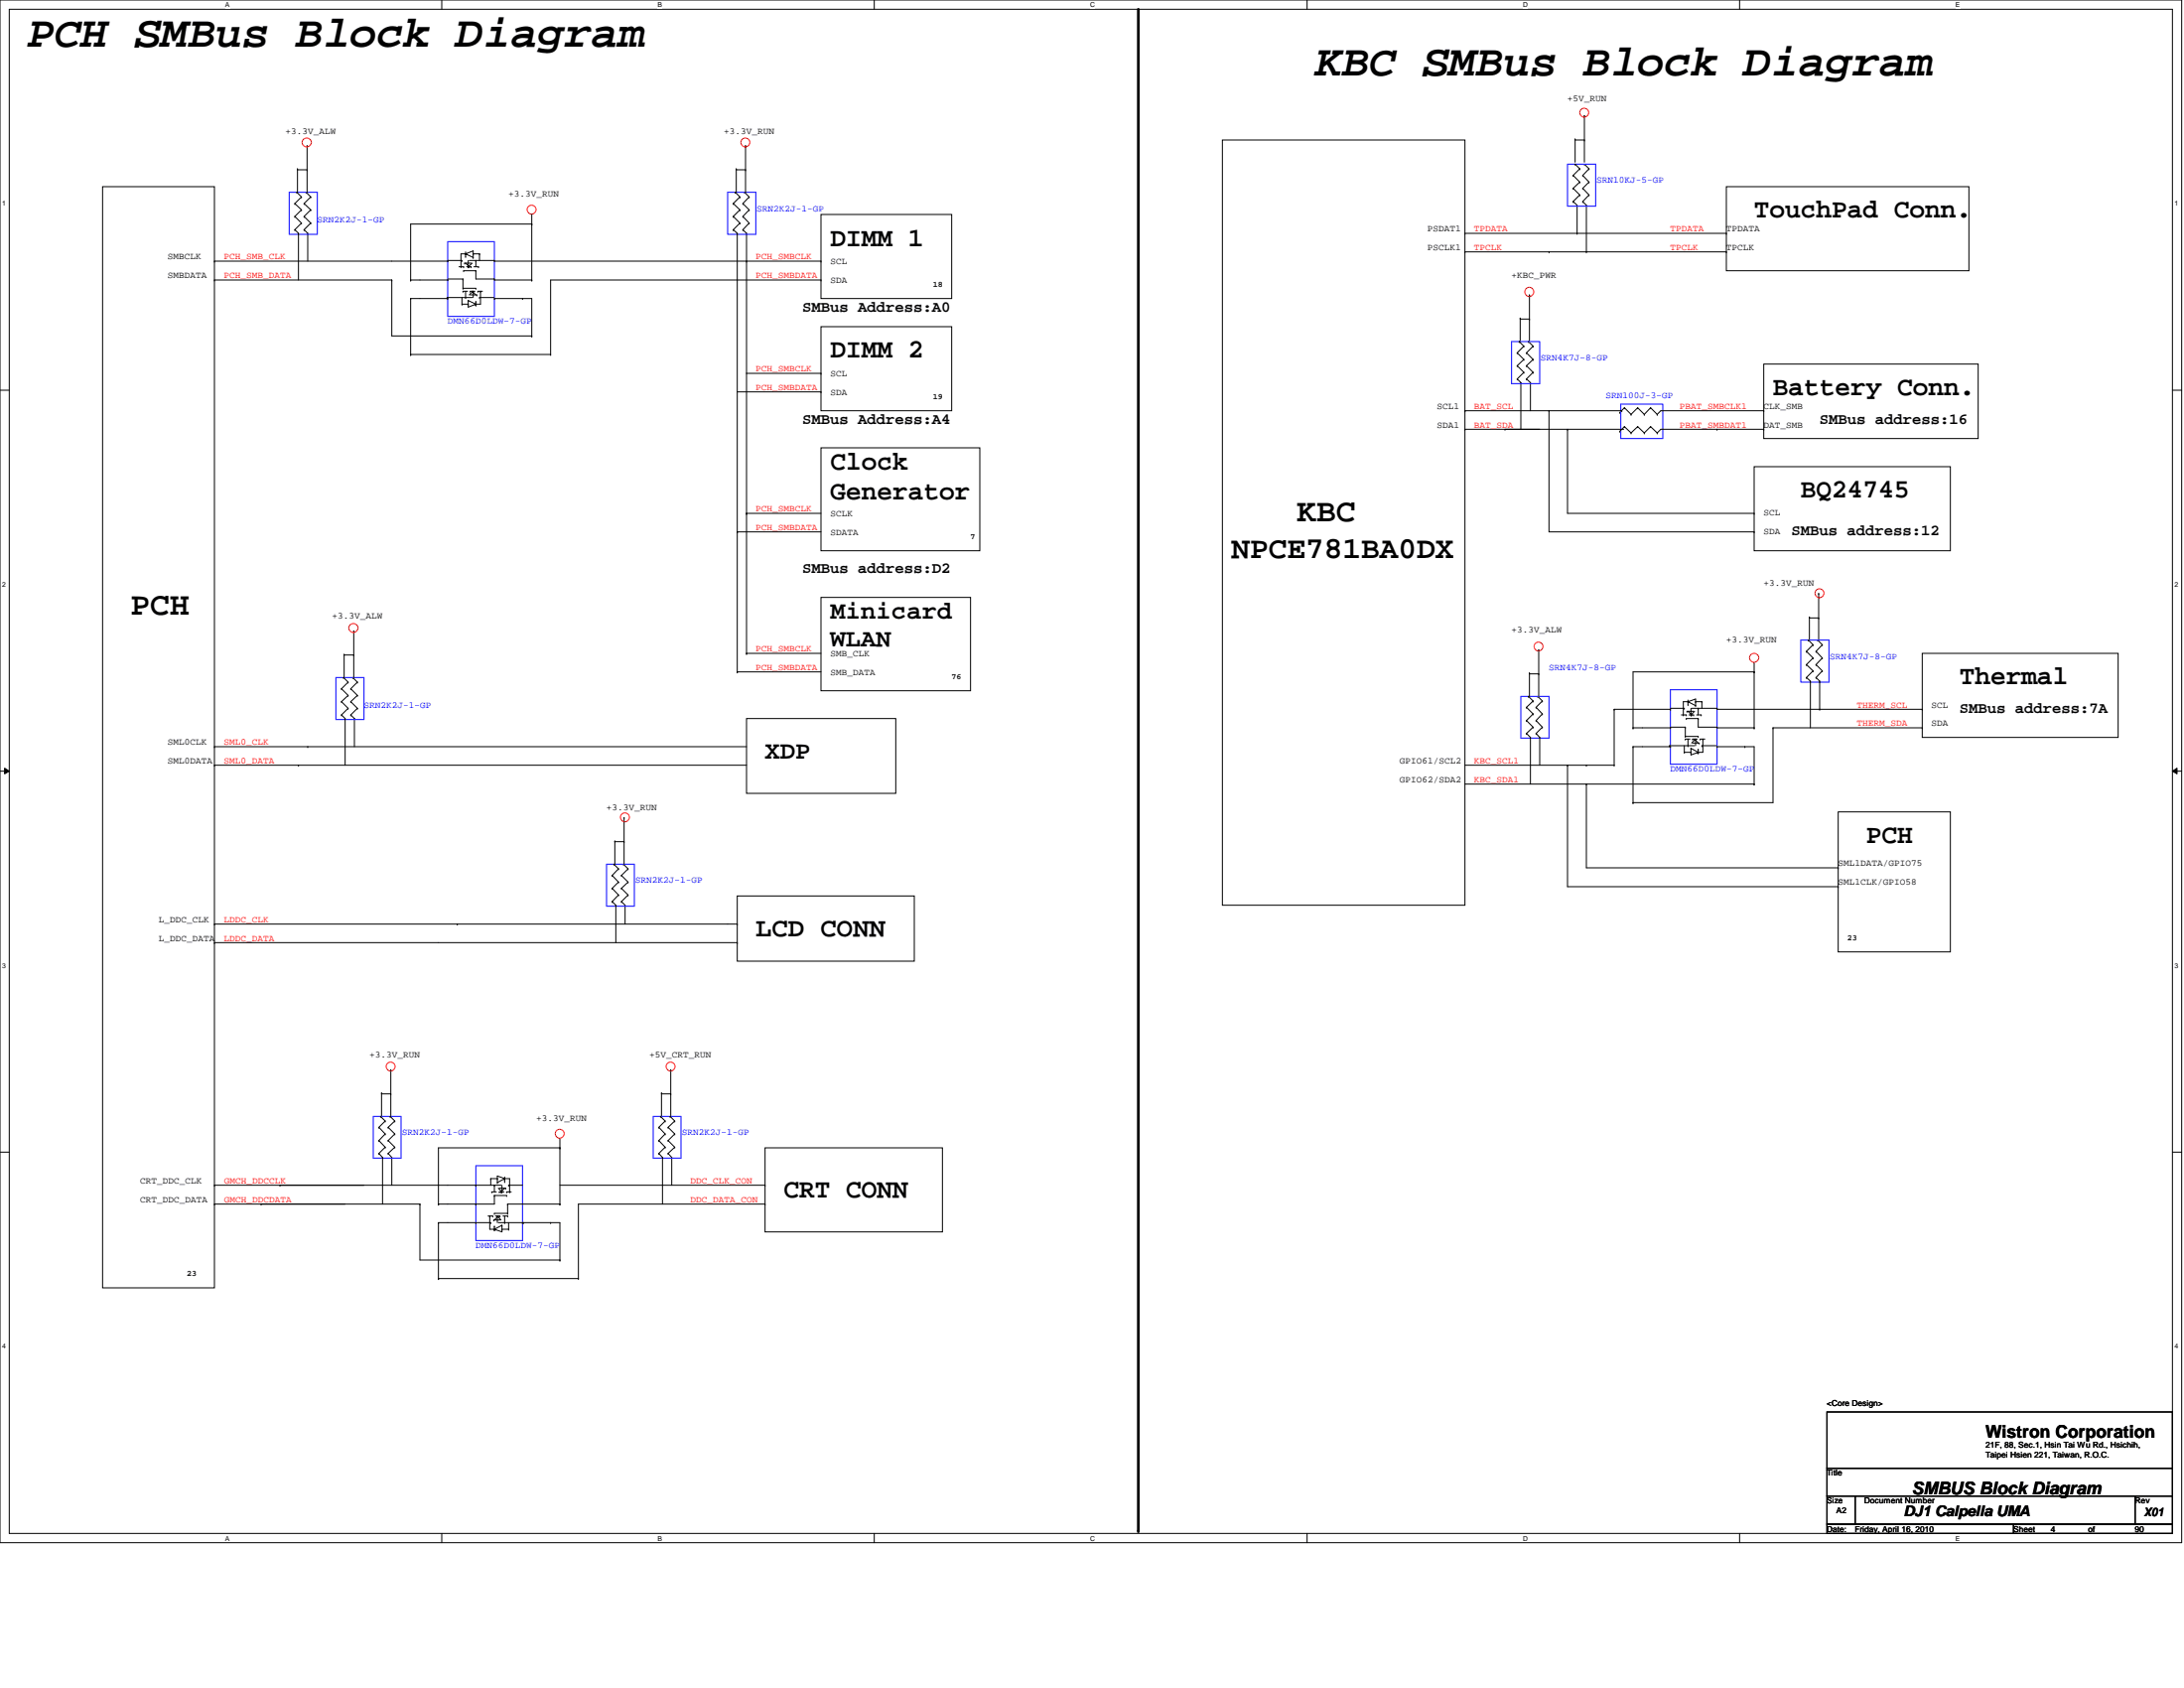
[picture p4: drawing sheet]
<svg xmlns="http://www.w3.org/2000/svg" width="279mm" height="216mm" viewBox="0 0 279 216" stroke-linecap="round" stroke-linejoin="round" font-family="sans-serif">
<path d="M0 0h279.1v197.3h-279.1zM1.2 1.2h276.7v194.9h-276.7z" fill="none" stroke="#000" stroke-width=".13"/>
<g fill="#fff">
<path d="M28.8 .1h.6v1h-.6z"/>
<path d="M28.8 196.3h.6v.9h-.6z"/>
</g>
<path d="M56.5 0v1.2M56.5 196.1v1.2" fill="none" stroke="#000" stroke-width=".13"/>
<g fill="#fff">
<path d="M84.2 .1h.5v1h-.5z"/>
<path d="M84.2 196.3h.5v.9h-.5z"/>
</g>
<path d="M111.8 0v1.2M111.8 196.1v1.2" fill="none" stroke="#000" stroke-width=".13"/>
<g fill="#fff">
<path d="M139.5 .1h.6v1h-.6z"/>
<path d="M139.5 196.3h.6v.9h-.6z"/>
</g>
<path d="M167.2 0v1.2M167.2 196.1v1.2" fill="none" stroke="#000" stroke-width=".13"/>
<g fill="#fff">
<path d="M194.9 .1h.6v1h-.6z"/>
<path d="M194.9 196.3h.6v.9h-.6z"/>
</g>
<path d="M222.5 0v1.2M222.5 196.1v1.2" fill="none" stroke="#000" stroke-width=".13"/>
<g fill="#fff">
<path d="M250.2 .1h.5v1h-.5z"/>
<path d="M250.2 196.3h.5v.9h-.5z"/>
<path d="M.3 25.5h.5v1h-.5z"/>
<path d="M278.2 25.5h.5v1h-.5z"/>
<path d="M.3 74.3h.5v.9h-.5z"/>
<path d="M278.2 74.3h.5v.9h-.5z"/>
</g>
<path d="M0 49.9h1.2M277.9 49.9h1.2" fill="none" stroke="#000" stroke-width=".13"/>
<g fill="#fff">
<path d="M.3 123h.5v1h-.5z"/>
<path d="M278.2 123h.5v1h-.5z"/>
</g>
<path d="M0 98.6h1.2M.6 98.3l.6 .3-.6 .4zM277.9 98.6l.6-.3v.7zM277.9 98.6h1.2" fill="none" stroke="#000" stroke-width=".13"/>
<path d="M.6 98.3l.6 .3-.6 .4zM277.9 98.6l.6-.3v.7z" fill="#000"/>
<g fill="#fff">
<path d="M.3 171.7h.5v1h-.5z"/>
<path d="M278.2 171.7h.5v1h-.5z"/>
</g>
<g fill="none" stroke="#000" stroke-width=".13">
<path d="M39.3 18.6h.1M39.3 18.6v6M95.4 18.6h.1M95.4 18.6v6M156.4 17.9h31v97.9h-31zM201.5 17.8h.1M201.5 17.8v2.9M201.5 17.9h1.2M202.7 14.8h.1M202.7 17.9h.1M202.7 14.8v5.9M13.1 23.9h14.3v140.8h-14.3z"/>
<path d="M27.4 33.4h.1M27.4 35.8h.1M27.4 33.4h29.9M27.4 35.8h22.7M37.7 29.4h.1M37.7 27.7h.1M37.7 26h.1M37.7 29.4l.5 .4M37.7 27.7l.9 .8M37.7 26l.9 .8M38 24.6h.1M38 24.6l.6 .6"/>
<path d="M38.1 21.6h.1M38.1 21.7h1.2M38.1 21.6v3M38.2 29.8h.1M38.2 29.8v6M38.6 28.5h.1M38.6 26.8h.1M38.6 25.2h.1M38.6 28.5l-.9 .9M38.6 26.8l-.9 .9M38.6 25.2l-.9 .8M38.9 29.4h.1"/>
<path d="M38.9 27.7h.1M38.9 26h.1M38.9 29.4l.5 .4M38.9 27.7l.9 .8M38.9 26l.9 .8M39.2 24.6h.1M39.2 24.6l.6 .6M39.3 21.7h.1M39.4 29.8h.1M39.4 29.8v3.6M39.8 28.5h.1M39.8 26.8h.1"/>
<path d="M39.8 25.2h.1M39.8 28.5l-.9 .9M39.8 26.8l-.9 .9M39.8 25.2l-.9 .8M50.1 35.8h.1M50.1 35.8v7.2h17.9M52.5 38.2h.1M52.5 35.8h.1M52.5 35.8h4.8M52.5 38.2h4.8M52.5 38.2v7.1M57.2 38.1h.1"/>
<path d="M57.2 38.1h3.2M57.3 38.2h.1M57.3 35.8h.1M57.3 33.4h.1M57.3 33.3h1.8M57.3 35.7h1.9M58.7 34.1h.6M59 34.1h.1M59.1 33.3h.1M59.1 38.9h.1M59.1 38.9h.8M59.1 38.1v.8"/>
<path d="M59.2 35.7h.1M59.2 36.9h.1M59.2 37.3h.1M59.2 35.7v1.2M59.2 36.9h1.7M59.2 37.3h.6M59.3 34.1h.1M59.3 34.6h.1M59.3 34.6h1.6M59.4 33.7h.1M59.4 33.7h.9M59.6 32.8h.1"/>
<path d="M59.6 32.5h.1M59.6 38.1h.1M59.6 32.2v.6M59.6 37.3v.8M59.6 32.5l.9-.4v.8M59.6 32.5l.9 .4M59.6 33.7l.4 .4M59.7 32.5h.1M59.7 32.5h-.7v1.6M59.7 34.1h.6M59.9 34.1h.1M59.9 38.9h.1"/>
<path d="M59.9 38.4h.1M59.9 33.3v.8M59.9 38.4v.9l1-.4M59.9 38.4l1 .5M60 34.1h.1M60 33.3h3.2M60.2 37.3h.1M60.2 37.3h.5M60.2 37.7h.8M60.3 34.1h.1M60.4 37.3h.1M60.4 33.7l-.5 .4"/>
<path d="M60.4 37.3l.5 .4M60.5 32.5h.1M60.5 32.9h.1M60.5 37.3h.1M60.5 32.5h.8M60.5 37.3v.8M60.5 37.3l-.5 .4M60.6 34.1h.6M60.7 38.9h.1M60.9 36.9h.1M60.9 33.3h.1M60.9 34.6h.1"/>
<path d="M60.9 38.6h.1M60.9 38.9h.1M60.9 34.6v1.1h2.3M60.9 33.3v.8M60.9 38.6v.6M61 37.7h.1M61.1 37.3h.1M61.1 37.3h.6M61.2 34.1h.1M61.3 32.5h.1M61.3 38.1h.1M61.3 32.5v.8"/>
<path d="M61.3 38.1h1.9M61.5 37.3h.1M61.5 37.3v1.6h-.8M63.2 33.3h.1M63.2 35.7h.1M63.2 38.2h.1M63.2 33.4h41.8M63.2 35.8h4.8M63.2 38.2h4.8v4.8M66.8 38.2h.1M68 35.8h.1M68 28.7h.1"/>
<path d="M68 27.4v8.4M68 28.7h-15.5v7.1M93.8 29.4h.1M93.8 27.7h.1M93.8 26h.1M93.8 29.4l.5 .4M93.8 27.7l.9 .8M93.8 26l.9 .8M94.1 24.6h.1M94.1 24.6l.6 .6M94.2 21.6h.1M94.2 21.6v3"/>
<path d="M94.2 21.7h1.2M94.3 29.8h.1M94.3 29.8v56.1M94.7 28.5h.1M94.7 26.8h.1M94.7 25.2h.1M94.7 28.5l-.9 .9M94.7 26.8l-.9 .9M94.7 25.2l-.9 .8M95 29.4h.1M95 27.7h.1M95 26h.1"/>
<path d="M95 29.4l.5 .4M95 27.7l.8 .8M95 26l.8 .8M95.2 24.6h.1M95.2 24.6l.6 .6M95.4 21.7h.1M95.5 33.4h.1M95.5 29.8h.1M95.5 29.8v53.8M95.8 28.5h.1M95.8 26.8h.1M95.8 25.2h.1"/>
<path d="M95.8 28.5l-.8 .9M95.8 26.8l-.8 .9M95.8 25.2l-.8 .8M105 27.4h16.8v10.8h-16.8zM105 33.4h.1M105 35.8h.1M105 35.8h-34.6v9.5M187.4 29.8h.1M187.4 32.2h.1M187.4 32.2h33.5M187.4 29.8h33.5M195.7 37.7h.1"/>
<path d="M195.7 37.7v6M198.2 32.2h.1M201.3 25.8h.1M201.3 24.1h.1M201.3 22.4h.1M201.3 25.8l.5 .4v3.6M201.3 24.1l.8 .8M201.3 22.4l.8 .9M201.5 21h.1M201.5 21l.6 .6M201.8 29.8h.1M202.1 24.9h.1"/>
<path d="M202.1 23.3h.1M202.1 21.6h.1M202.1 24.9l-.8 .9M202.1 23.3l-.8 .8M202.1 21.6l-.8 .8M202.5 25.8h.1M202.5 24.1h.1M202.5 22.4h.1M202.5 25.8l.4 .4v6M202.5 24.1l.8 .8M202.5 22.4l.8 .9M202.7 21h.1"/>
<path d="M202.7 21l.6 .6M202.9 32.2h.1M203.3 24.9h.1M203.3 23.3h.1M203.3 21.6h.1M203.3 24.9l-.8 .9M203.3 23.3l-.8 .8M203.3 21.6l-.8 .8M220.9 23.9h31v10.7h-31zM220.9 29.8h.1M220.9 32.2h.1M52.5 45.3h.1"/>
<path d="M52.5 45.3h17.9M68 43h.1M70.4 45.3h.1M94.3 50.1h10.7M95.5 47.8h9.5M105 41.8h16.8v10.7h-16.8zM105 57.3h20.3v13.1h-20.3zM105 50.1h.1M105 47.8h.1M187.4 54.9h.1M187.4 52.5h.1M187.4 54.9h20.3"/>
<path d="M187.4 52.5h20.1M192.5 54.9h.1M194.1 48.5h.1M194.1 46.8h.1M194.1 45.1h.1M194.1 48.5l.5 .4M194.1 46.8l.8 .8M194.1 45.1l.8 .9M194.4 43.7h.1M194.4 43.7l.5 .6M194.5 40.7h.1M194.5 40.7v3"/>
<path d="M194.5 40.8h1.2M194.6 48.9h.1M194.6 48.9v6M194.9 47.6h.1M194.9 46h.1M194.9 44.3h.1M194.9 47.6l-.8 .9M194.9 46l-.8 .8M194.9 44.3l-.8 .8M195.3 48.5h.1M195.3 46.8h.1M195.3 45.1h.1"/>
<path d="M195.3 48.5l.5 .4M195.3 46.8l.8 .8M195.3 45.1l.8 .9M195.5 43.7h.1M195.5 43.7l.6 .6M195.7 40.8h.1M195.8 48.9h.1M195.8 48.9v3.6M196.1 47.6h.1M196.1 46h.1M196.1 44.3h.1M196.1 47.6l-.8 .9"/>
<path d="M196.1 46l-.8 .8M196.1 44.3l-.8 .8M198.2 52.5h.1M198.2 52.5v15.5h26.2M200.5 54.9h.1M200.5 54.9v10.8h23.9M207.2 52.7h.1M207.2 55.2h.1M207.5 52.5h.1M207.8 52.2h.1M207.8 54.6h.1M207.8 52.2l.9 .8"/>
<path d="M207.8 52.2l-.6 .5M207.8 54.6l.9 .8M207.8 54.6l-.6 .6M208.7 53h.1M208.7 55.4h.1M209.5 52.2h.1M209.5 54.6h.1M209.5 52.2l.9 .8M209.5 52.2l-.8 .8M209.5 54.6l.9 .8M209.5 54.6l-.8 .8M210.4 53h.1"/>
<path d="M210.4 55.4h.1M211.2 52.2h.1M211.2 54.6h.1M211.2 52.2l.8 .8M211.2 52.2l-.8 .8M211.2 54.6l.8 .8M211.2 54.6l-.8 .8M212 53h.1M212 55.4h.1M219.7 54.9h.1M224.4 59.7h25.1v10.7h-25.1zM225.6 46.6h27.5v9.5h-27.5z"/>
<path d="M225.6 54.9h.1M225.6 52.5h.1M225.6 54.9h-13.1l-.5 .5M225.6 52.5h-13.1l-.5 .5M94.3 68h.1M94.3 68h10.7M95.5 65.7h.1M95.5 65.7h9.5M105 76.4h19.2v11.9h-19.2zM224.4 65.7h.1M224.4 68h.1M231.5 78.9h.1"/>
<path d="M231.5 78.9v3M231.5 79h1.2M232.7 75.9h.1M232.7 79h.1M232.7 75.9v6M27.4 95.5h.1M27.4 97.9h.1M27.4 97.9h68.1M27.4 95.5h68.1M38.2 97.9h.1M39.4 95.5h.1M43.7 91.4h.1"/>
<path d="M43.7 89.7h.1M43.7 88.1h.1M43.7 91.4l.5 .5M43.7 89.7l.8 .9M43.7 88.1l.8 .8M43.9 86.7h.1M43.9 86.7l.6 .5M44 83.7h.1M44 83.7v3M44 83.8h1.3M44.2 91.9h.1M44.2 91.9v6"/>
<path d="M44.5 90.6h.1M44.5 88.9h.1M44.5 87.2h.1M44.5 90.6l-.8 .8M44.5 88.9l-.8 .8M44.5 87.2l-.8 .9M44.9 91.4h.1M44.9 89.7h.1M44.9 88.1h.1M44.9 91.4l.4 .5M44.9 89.7l.8 .9M44.9 88.1l.8 .8"/>
<path d="M45.1 86.7h.1M45.1 86.7l.6 .5M45.3 80.7h.1M45.3 83.8h.1M45.3 80.7v6M45.3 91.9h.1M45.3 91.9v3.6M45.7 90.6h.1M45.7 88.9h.1M45.7 87.2h.1M45.7 90.6l-.8 .8M45.7 88.9l-.8 .8"/>
<path d="M45.7 87.2l-.8 .9M94.3 85.9h.1M94.3 85.9h10.7M95.5 91.9h19.1v9.6h-19.1zM95.5 83.6h.1M95.5 83.6h9.5M187.4 97.9h19.1M195.3 93.8h.1M195.3 92.2h.1M195.3 90.5h.1M195.3 93.8l.5 .5M195.3 92.2l.8 .8"/>
<path d="M195.3 90.5l.8 .8M195.5 89.1h.1M195.5 89.1l.6 .6M195.7 86.1h.1M195.7 86.1v3M195.7 86.2h1.1M195.8 94.3h.1M195.8 94.3v6M196.1 93h.1M196.1 91.3h.1M196.1 89.7h.1M196.1 93l-.8 .8"/>
<path d="M196.1 91.3l-.8 .9M196.1 89.7l-.8 .8M196.5 93.8h.1M196.5 92.2h.1M196.5 90.5h.1M196.5 93.8l.5 .5M196.5 92.2l.8 .8M196.5 90.5l.8 .8M196.7 89.1h.1M196.7 89.1l.6 .6M196.8 83.1h.1M196.8 86.2h.1"/>
<path d="M196.8 83.1v6M197 94.3h.1M197 94.3v3.6M197.3 93h.1M197.3 91.3h.1M197.3 89.7h.1M197.3 93l-.8 .8M197.3 91.3l-.8 .9M197.3 89.7l-.8 .8M200.5 97.9h.1M200.5 97.9v15.5h34.7M202.9 97.9h.1"/>
<path d="M206.5 97.9h.1M206.5 90.7h.1M206.5 90.7h7.2M206.5 90.7v7.2M208.9 95.5h.1M208.9 93.1h.1M208.9 95.5h4.8M208.9 95.5v7.2M208.9 93.1h4.8M213.6 95.4h.1M213.6 95.4h3.2M213.7 95.5h.1"/>
<path d="M213.7 93.1h.1M213.7 90.7h.1M213.7 90.6h1.8M213.7 93h1.9M215.1 91.4h.6M215.3 91.4h.1M215.5 90.6h.1M215.5 96.2h.1M215.5 96.2h.8M215.5 95.4v.8M215.6 93h.1M215.6 94.2h.1"/>
<path d="M215.6 94.5h.1M215.6 93v1.2M215.6 94.2h1.7M215.6 94.5h.6M215.7 91.4h.1M215.7 91.9h.1M215.7 91.9h1.6M215.8 91h.1M215.8 91h.9M215.9 90.1h.1M215.9 89.7h.1M215.9 95.4h.1"/>
<path d="M215.9 89.5v.6M215.9 94.5v.9M215.9 89.7l1-.3v.9M215.9 89.7l1 .6M215.9 91l.5 .4M216.1 89.7h.1M216.1 89.7h-.8v1.7M216.1 91.4h.6M216.3 91.4h.1M216.3 96.2h.1M216.3 95.7h.1M216.3 90.6v.8"/>
<path d="M216.3 95.7v.9l1-.4M216.3 95.7l1 .5M216.4 91.4h.1M216.4 90.6h3.3M216.5 94.5h.1M216.5 94.5h.6M216.5 95h.9M216.7 91.4h.1M216.8 94.5h.1M216.8 91l-.5 .4M216.8 94.5l.5 .5M216.9 89.7h.1"/>
<path d="M216.9 90.3h.1M216.9 94.5h.1M216.9 89.7h.8M216.9 94.5v.9M216.9 94.5l-.5 .5M217 91.4h.6M217.1 96.2h.1M217.3 94.2h.1M217.3 90.6h.1M217.3 91.9h.1M217.3 95.8h.1M217.3 96.2h.1"/>
<path d="M217.3 91.9v1.1h2.4M217.3 90.6v.8M217.3 95.8v.6M217.4 95h.1M217.5 94.5h.1M217.5 94.5h.6M217.6 91.4h.1M217.7 89.7h.1M217.7 95.4h.1M217.7 89.7v.9M217.7 95.4h1.8M217.8 94.5h.1"/>
<path d="M217.8 94.5v1.7h-.7M219.7 90.6h.1M219.7 93h.1M219.7 95.5h.1M219.7 95.5h4.7v4.8M219.7 93.1h4.7M219.7 90.7h26.2M223.2 95.5h.1M224.4 93.1h.1M224.4 85.9h.1M224.4 84.8v8.3M224.4 85.9h-15.5v7.2"/>
<path d="M226.8 93.1h.1M226.8 93.1v9.6h-17.9M226.8 93.1h19.1M231.1 86.7h.1M231.1 85h.1M231.1 83.3h.1M231.1 86.7l.5 .4M231.1 85l.8 .8M231.1 83.3l.8 .9M231.4 81.9h.1M231.4 81.9l.5 .6M231.6 87.1h.1"/>
<path d="M231.6 87.1v6M231.9 85.8h.1M231.9 84.2h.1M231.9 82.5h.1M231.9 85.8l-.8 .9M231.9 84.2l-.8 .8M231.9 82.5l-.8 .8M232.3 86.7h.1M232.3 85h.1M232.3 83.3h.1M232.3 86.7l.5 .4M232.3 85l.8 .8"/>
<path d="M232.3 83.3l.8 .9M232.5 81.9h.1M232.5 81.9l.6 .6M232.8 87.1h.1M232.8 90.7h.1M232.8 87.1v3.6M233.1 85.8h.1M233.1 84.2h.1M233.1 82.5h.1M233.1 85.8l-.8 .9M233.1 84.2l-.8 .8M233.1 82.5l-.8 .8"/>
<path d="M245.9 83.6h25.1v10.7h-25.1zM245.9 93.1h.1M245.9 90.7h.1M27.4 118.2h.1M27.4 118.2h66.9M58.5 118.2h.1M78.3 115.3h.1M78.3 113.6h.1M78.3 112h.1M78.3 115.3l.5 .5M78.3 113.6l.8 .9M78.3 112l.8 .8"/>
<path d="M78.5 110.5h.1M78.5 110.5l.6 .6M78.7 107.6h.1M78.7 107.6v2.9M78.7 107.7h1.1M78.8 115.8h.1M78.8 115.8v4.8M79.1 114.5h.1M79.1 112.8h.1M79.1 111.1h.1M79.1 114.5l-.8 .8M79.1 112.8l-.8 .8"/>
<path d="M79.1 111.1l-.8 .9M79.5 115.3h.1M79.5 113.6h.1M79.5 112h.1M79.5 115.3l.5 .5M79.5 113.6l.8 .9M79.5 112l.8 .8M79.8 110.5h.1M79.8 110.5l.5 .6M79.8 104.6h.1M79.8 107.7h.1M79.8 104.6v5.9"/>
<path d="M80 115.8h.1M80 115.8v2.4M80.3 114.5h.1M80.3 112.8h.1M80.3 111.1h.1M80.3 114.5l-.8 .8M80.3 112.8l-.8 .8M80.3 111.1l-.8 .9M94.3 114.6h22.7v8.3h-22.7zM94.3 118.2h.1M187.4 100.3h37M202.9 100.3h.1"/>
<path d="M202.9 100.3v10.7h32.3M208.9 102.7h.1M224.4 100.3h.1M235.2 103.8h14.3v18h-14.3zM235.2 111h.1M235.2 113.4h.1M27.4 120.6h.1M27.4 120.6h66.9M48.8 139.8h.1M48.8 139.8v3M48.8 139.9h1.2M50 136.8h.1"/>
<path d="M50 139.9h.1M50 136.8v6M84.6 139.8h.1M84.6 139.9h1.2M84.6 139.8v3M85.8 136.8h.1M85.8 139.9h.1M85.8 136.8v6M94.3 120.6h.1M0 147.4h1.2M27.4 151.6h.1M27.4 154h.1"/>
<path d="M27.4 154h26.3M27.4 151.6h36.7M33.4 154h.1M35.8 151.6h.1M48.5 145.9h.1M48.5 147.5h.1M48.5 144.2h.1M48.5 145.9l.8 .8M48.5 147.5l.4 .5M48.5 144.2l.8 .8M48.7 142.8h.1M48.7 142.8l.6 .6"/>
<path d="M48.9 148h.1M48.9 148v6M49.3 145h.1M49.3 146.7h.1M49.3 143.4h.1M49.3 145l-.8 .9M49.3 146.7l-.8 .8M49.3 143.4l-.8 .8M49.7 144.2h.1M49.7 145.9h.1M49.7 147.5h.1M49.7 144.2l.8 .8"/>
<path d="M49.7 145.9l.8 .8M49.7 147.5l.4 .5M49.9 142.8h.1M49.9 142.8l.6 .6M50.1 148h.1M50.1 148v3.6M50.5 143.4h.1M50.5 145h.1M50.5 146.7h.1M50.5 143.4l-.8 .8M50.5 145l-.8 .9M50.5 146.7l-.8 .8"/>
<path d="M53.7 154h.1M53.7 154v7.2h17.9M56.1 156.4h.1M56.1 154h.1M56.1 156.4h4.8M56.1 156.4v7.1M60.9 151.6h.1M60.9 154h.1M60.9 156.4h.1M61 156.4h1.8M62.4 155.5h.6M62.7 155.5h.1"/>
<path d="M62.7 155.5v1.7h.7M62.8 150.7h.1M62.8 156.4h.1M62.8 150.7h.8M62.8 150.7v.9M62.9 152.4h.1M62.9 152.4h.6M63 155.5h.1M63.2 156h.1M63.2 156h.8M63.2 155.2h.1M63.2 151.6h.1"/>
<path d="M63.2 152.9h.1M63.2 157.2h.1M63.2 156.8h.1M63.2 152.9v1.1h-7.1M63.2 155.2h1.7M63.2 151.6v.8M63.2 156.8v.6M63.2 152.9h1.6M63.4 157.2h.1M63.4 155.5h.6M63.6 151.3h.1M63.6 150.7h.1"/>
<path d="M63.6 155.5h.1M63.6 155.5v.9M63.6 155.5l.5 .5M63.8 155.5h.1M63.8 156.4h7.8v4.8M63.8 152l.4 .4M63.8 155.5l-.6 .5M63.9 152.4h.1M63.9 152.4h.6M63.9 152h.8M64 155.5h.1M64.1 152.4h.1"/>
<path d="M64.2 152.4h.1M64.2 156.7h.1M64.2 157.2h.1M64.2 151.6v.8M64.2 156.7v.9l-1-.4M64.2 157.2h.9M64.2 156.7l-1 .5M64.3 155.5h.6M64.5 150.7h.1M64.5 150.7h.7v1.7M64.6 151.1h.1M64.6 150.7h.1"/>
<path d="M64.6 156.4h.1M64.6 150.5v.6M64.6 155.5v.9M64.6 150.7l-1-.3v.9M64.6 150.7l-1 .6M64.6 152l-.5 .4M64.7 152h.1M64.8 152.4h.1M64.8 152.9h.1M64.8 152.4h.6M64.9 155.2h.1M64.9 154h.1"/>
<path d="M64.9 155.5h.1M64.9 154h6.7M64.9 154v1.2M65.1 151.6h.1M65.1 157.2h.1M65.1 151.6h1.7M65.1 156.4v.8M65.2 152.4h.1M66.8 156.4h.1M67 156.4h.1M70.4 156.4h.1M71.6 154h.1"/>
<path d="M71.6 146.8h.1M71.6 151.6h26.3M71.6 145.6v8.4M71.6 146.8h-15.5v7.2M84.3 145.9h.1M84.3 147.5h.1M84.3 144.2h.1M84.3 145.9l.8 .8M84.3 147.5l.5 .5M84.3 144.2l.8 .8M84.5 142.8h.1M84.5 142.8l.6 .6"/>
<path d="M84.8 148h.1M84.8 148v6M85.1 145h.1M85.1 146.7h.1M85.1 143.4h.1M85.1 145l-.8 .9M85.1 146.7l-.8 .8M85.1 143.4l-.8 .8M85.5 144.2h.1M85.5 145.9h.1M85.5 147.5h.1M85.5 144.2l.8 .8"/>
<path d="M85.5 145.9l.8 .8M85.5 147.5l.4 .5M85.7 142.8h.1M85.7 142.8l.6 .6M85.9 148h.1M85.9 148v3.6M86.3 143.4h.1M86.3 145h.1M86.3 146.7h.1M86.3 143.4l-.8 .8M86.3 145l-.8 .9M86.3 146.7l-.8 .8"/>
<path d="M97.9 146.8h22.7v10.8h-22.7zM97.9 154h.1M97.9 151.6h.1M97.9 154h-23.9v9.5M277.9 147.4h1.2M56.1 163.5h.1M56.1 163.5h17.9M71.6 161.2h.1M74 163.5h.1M233.7 180.6h44.2v7.2h-44.2zM233.7 187.8h44.2v3.5h-44.2zM233.7 191.3h3.6v3.6h-3.6z"/>
<path d="M233.7 194.9h23.9v1.2h-23.9zM237.3 191.3h35.8v3.6h-35.8zM257.6 194.9h20.3v1.2h-20.3zM273.1 191.3h4.8v3.6h-4.8z"/>
</g>
<g fill="none" stroke="#00f" stroke-width=".13">
<path d="M37 24.6h3.6v5.4h-3.6zM57.3 30.9h5.9v9.6h-5.9zM93.1 24.6h3.6v5.4h-3.6zM200.5 21h3.6v5.4h-3.6zM193.4 43.7h3.6v5.4h-3.6zM207.3 51.7h5.4v4.4h-5.4zM43 86.7h3.6v5.3h-3.6zM194.6 89.1h3.6v5.3h-3.6zM213.7 88.2h6v9.5h-6zM230.4 81.9h3.6v5.3h-3.6zM77.6 110.5h3.6v5.4h-3.6zM47.8 142.8h3.5v5.3h-3.5z"/>
<path d="M60.9 149.1h5.9v9.6h-5.9zM83.6 142.8h3.5v5.3h-3.5z"/>
</g>
<g fill="none" stroke="#f00" stroke-width=".13">
<circle cx="39.3" cy="18.2" r=".58"/>
<circle cx="95.4" cy="18.2" r=".57"/>
<circle cx="202.7" cy="14.4" r=".57"/>
<circle cx="68" cy="26.8" r=".57"/>
<circle cx="195.6" cy="37.3" r=".59"/>
<circle cx="232.8" cy="75.9" r=".57"/>
<circle cx="45.2" cy="80.3" r=".58"/>
<circle cx="196.8" cy="82.7" r=".57"/>
<circle cx="224.4" cy="84.1" r=".58"/>
<circle cx="79.9" cy="104.5" r=".57"/>
<circle cx="50" cy="136.4" r=".57"/>
<circle cx="85.8" cy="136.4" r=".57"/>
<circle cx="71.6" cy="145" r=".57"/>
</g>
<path d="M145.6 1.2v194.6" fill="none" stroke="#000" stroke-width=".34"/>
<circle cx="145.6" cy="195.8" r=".17" fill="#000"/>
<g font-size="5.7">
<text x="3.6" y="6">PCH SMBus Block Diagram</text>
<text x="168.3" y="9.6">KBC SMBus Block Diagram</text>
</g>
<g font-size="4.1">
<text x="165.9" y="66.7">KBC</text>
<text x="16.7" y="78.7">PCH</text>
</g>
<text font-size="3.9" x="157.6" y="71.3">NPCE781BA0DX</text>
<g font-size="3.4">
<text x="224.4" y="27.9">TouchPad Conn.</text>
<text x="106.3" y="31.5">DIMM 1</text>
<text x="106.3" y="45.8">DIMM 2</text>
<text x="226.8" y="50.5">Battery Conn.</text>
<text x="106.3" y="60.1">Clock</text>
<text x="106.3" y="63.9">Generator</text>
<text x="230.4" y="63.7">BQ24745</text>
<text x="250.7" y="87.5">Thermal</text>
<text x="238.8" y="107.8">PCH</text>
<text x="96.7" y="119.8">LCD CONN</text>
<text x="100.3" y="153.2">CRT CONN</text>
</g>
<g font-size="3.2">
<text x="106.3" y="79.1">Minicard</text>
<text x="106.3" y="82.7">WLAN</text>
<text x="97.9" y="97">XDP</text>
</g>
<g font-size="2.2">
<text x="254" y="183.9">Wistron Corporation</text>
<text x="244.6" y="191.1">SMBUS Block Diagram</text>
</g>
<g font-size="2">
<text x="102.7" y="39.8">SMBus Address:A0</text>
<text x="102.7" y="54.2">SMBus Address:A4</text>
<text x="232.8" y="54.2">SMBus address:16</text>
<text x="229.2" y="68.5">SMBus address:12</text>
<text x="102.7" y="73.3">SMBus address:D2</text>
<text x="250.7" y="91.2">SMBus address:7A</text>
</g>
<text font-size="1.9" x="243.5" y="193.9">DJ1 Calpella UMA</text>
<text font-size="1.5" x="274.3" y="193.9">X01</text>
<g font-size="1.2">
<text x="36.5" y="17.1">+3.3V_ALW</text>
<text x="92.6" y="17.1">+3.3V_RUN</text>
<text x="200.5" y="12.9">+5V_RUN</text>
<text x="65.1" y="25.2">+3.3V_RUN</text>
<text x="182.6" y="29.6">PSDAT1</text>
<text x="220.9" y="29.6">TPDATA</text>
<text x="21.5" y="33.2">SMBCLK</text>
<text x="21.5" y="35.6">SMBDATA</text>
<text x="106.3" y="33.8">SCL</text>
<text x="182.6" y="32">PSCLK1</text>
<text x="193.4" y="35.6">+KBC_PWR</text>
<text x="220.9" y="32">TPCLK</text>
<text x="106.3" y="36.2">SDA</text>
<text x="106.3" y="48.1">SCL</text>
<text x="106.3" y="50.5">SDA</text>
<text x="183.9" y="52.3">SCL1</text>
<text x="225.6" y="52.3">CLK_SMB</text>
<text x="183.9" y="54.7">SDA1</text>
<text x="225.6" y="54.7">DAT_SMB</text>
<text x="225.6" y="65.9">SCL</text>
<text x="106.3" y="66">SCLK</text>
<text x="106.3" y="68.4">SDATA</text>
<text x="225.6" y="68.3">SDA</text>
<text x="225.6" y="75">+3.3V_RUN</text>
<text x="42.5" y="79.2">+3.3V_ALW</text>
<text x="106.3" y="83.9">SMB_CLK</text>
<text x="193.4" y="80.9">+3.3V_ALW</text>
<text x="220.9" y="82.1">+3.3V_RUN</text>
<text x="106.3" y="86.3">SMB_DATA</text>
<text x="21.5" y="95.3">SML0CLK</text>
<text x="247.1" y="90.5">SCL</text>
<text x="247.1" y="92.9">SDA</text>
<text x="21.5" y="97.7">SML0DATA</text>
<text x="179.1" y="100">GPIO62/SDA2</text>
<text x="179.1" y="97.7">GPIO61/SCL2</text>
<text x="77.6" y="103.6">+3.3V_RUN</text>
<text x="235.2" y="113.2">SML1CLK/GPIO58</text>
<text x="235.2" y="110.8">SML1DATA/GPIO75</text>
<text x="20.3" y="117.9">L_DDC_CLK</text>
<text x="20.3" y="120.4">L_DDC_DATA</text>
<text x="47.3" y="135.3">+3.3V_RUN</text>
<text x="83.1" y="135.3">+5V_CRT_RUN</text>
<text x="68.6" y="143.4">+3.3V_RUN</text>
<text x="17.9" y="151.4">CRT_DDC_CLK</text>
<text x="17.9" y="153.8">CRT_DDC_DATA</text>
</g>
<g font-size="1.2" fill="#00f">
<text x="204.3" y="23.4">SRN10KJ-5-GP</text>
<text x="40.6" y="28.4">SRN2K2J-1-GP</text>
<text x="96.8" y="27">SRN2K2J-1-GP</text>
<text x="57.3" y="41.4">DMN66D0LDW-7-GP</text>
<text x="197.1" y="46.1">SRN4K7J-8-GP</text>
<text x="205.4" y="50.9">SRN100J-3-GP</text>
<text x="198.2" y="85.7">SRN4K7J-8-GP</text>
<text x="234.1" y="84.3">SRN4K7J-8-GP</text>
<text x="46.6" y="90.5">SRN2K2J-1-GP</text>
<text x="213.7" y="98.7">DMN66D0LDW-7-GP</text>
<text x="81.3" y="112.9">SRN2K2J-1-GP</text>
<text x="51.4" y="145.2">SRN2K2J-1-GP</text>
<text x="87.2" y="145.2">SRN2K2J-1-GP</text>
<text x="60.9" y="159.6">DMN66D0LDW-7-GP</text>
</g>
<g font-size="1.2" fill="#f00">
<text x="188.6" y="29.6">TPDATA</text>
<text x="213.7" y="29.6">TPDATA</text>
<text x="28.7" y="33.2">PCH_SMB_CLK</text>
<text x="28.7" y="35.6">PCH_SMB_DATA</text>
<text x="96.7" y="33.2">PCH_SMBCLK</text>
<text x="96.7" y="35.6">PCH_SMBDATA</text>
<text x="188.6" y="32">TPCLK</text>
<text x="213.7" y="32">TPCLK</text>
<text x="96.7" y="47.5">PCH_SMBCLK</text>
<text x="96.7" y="49.9">PCH_SMBDATA</text>
<text x="188.6" y="52.3">BAT_SCL</text>
<text x="214.9" y="52.3">PBAT_SMBCLK1</text>
<text x="188.6" y="54.7">BAT_SDA</text>
<text x="214.9" y="54.7">PBAT_SMBDAT1</text>
<text x="96.7" y="65.4">PCH_SMBCLK</text>
<text x="96.7" y="67.8">PCH_SMBDATA</text>
<text x="96.7" y="83.4">PCH_SMBCLK</text>
<text x="96.7" y="85.7">PCH_SMBDATA</text>
<text x="28.7" y="95.3">SML0_CLK</text>
<text x="237.6" y="90.5">THERM_SCL</text>
<text x="237.6" y="92.9">THERM_SDA</text>
<text x="28.7" y="97.7">SML0_DATA</text>
<text x="188.6" y="97.7">KBC_SCL1</text>
<text x="188.6" y="100">KBC_SDA1</text>
<text x="28.7" y="117.9">LDDC_CLK</text>
<text x="28.7" y="120.4">LDDC_DATA</text>
<text x="28.7" y="151.4">GMCH_DDCCLK</text>
<text x="28.7" y="153.8">GMCH_DDCDATA</text>
<text x="88.3" y="151.4">DDC_CLK_CON</text>
<text x="88.3" y="153.8">DDC_DATA_CON</text>
</g>
<g font-size="1.1">
<text x="119.4" y="36.7">18</text>
<text x="119.4" y="51">19</text>
<text x="124.2" y="68.9">7</text>
<text x="121.8" y="86.8">76</text>
<text x="236.3" y="120.3">23</text>
<text x="23.9" y="163.2">23</text>
<text x="233.7" y="179.8">&lt;Core Design&gt;</text>
<text x="254" y="185.2">21F, 88, Sec.1, Hsin Tai Wu Rd., Hsichih,</text>
<text x="233.7" y="188.8">Title</text>
<text x="254" y="186.4">Taipei Hsien 221, Taiwan, R.O.C.</text>
<text x="233.7" y="192.3">Size</text>
<text x="233.7" y="195.9">Date:</text>
<text x="234.9" y="193.5">A2</text>
<text x="237.3" y="195.9">Friday, April 16, 2010</text>
<text x="238.5" y="192.3">Document Number</text>
<text x="257.6" y="195.9">Sheet</text>
<text x="262.4" y="195.9">4</text>
<text x="267.2" y="195.9">of</text>
<text x="273.1" y="195.9">90</text>
<text x="273.1" y="192.3">Rev</text>
</g>
<g font-size=".9">
<text x="28.8" y=".9">A</text>
<text x="84.2" y=".9">B</text>
<text x="139.5" y=".9">C</text>
<text x="194.9" y=".9">D</text>
<text x="250.2" y=".9">E</text>
<text x=".3" y="26.3">1</text>
<text x="278.2" y="26.3">1</text>
<text x=".3" y="75.1">2</text>
<text x="278.2" y="75.1">2</text>
<text x=".3" y="123.8">3</text>
<text x="278.2" y="123.8">3</text>
<text x=".3" y="172.5">4</text>
<text x="278.2" y="172.5">4</text>
<text x="28.8" y="197.1">A</text>
<text x="84.2" y="197.1">B</text>
<text x="139.5" y="197.1">C</text>
<text x="194.9" y="197.1">D</text>
<text x="250.2" y="197.1">E</text>
</g>
</svg>
